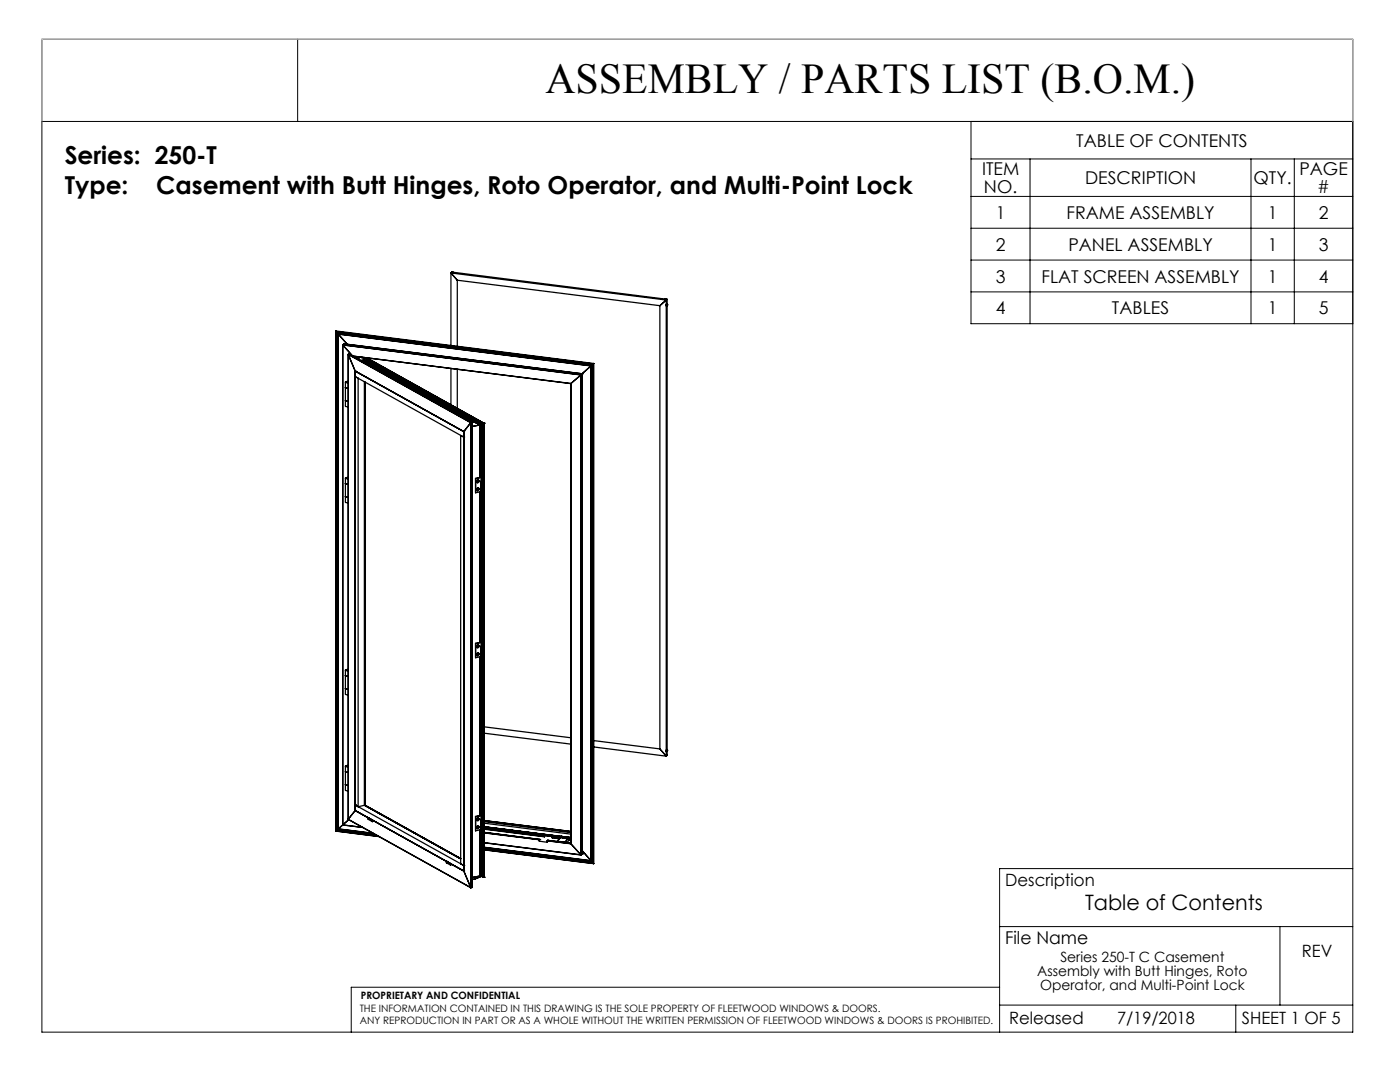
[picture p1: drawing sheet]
<svg xmlns="http://www.w3.org/2000/svg" width="279mm" height="216mm" viewBox="0 0 279 216" stroke-linecap="round" stroke-linejoin="round" font-family="sans-serif">
<g fill="none" stroke="#000" stroke-width=".2">
<path d="M8.4 7.8h261.6v198.2h-261.6zM59.4 7.8v16.4M8.4 24.2h261.6M193.8 24.2v40.4h76.2M193.8 31.7h76.2M193.8 39.2h76.2M205.6 31.7v32.9M249.7 31.7v32.9M258.3 31.7v32.9M193.8 45.5h76.2M193.8 51.9h76.2M193.8 58.2h76.2"/>
<path d="M270 173.3h-70.5v32.7M199.5 184.9h70.5M199.5 197h-129.4v9M255.4 184.9v15.7M199.5 200.6h70.5M246.6 200.6v5.4"/>
</g>
<path d="M8.4 24.2v-16.4h261.6v16.4" fill="none" stroke="#c0c0c0" stroke-width=".2"/>
<g fill="none" stroke="#000" stroke-width=".25">
<path d="M90 54.5l1.3 1.4M90 54.5l43 5.4M90 54.5l.2-.2 42.9 5.4M90 54.5v14.5M90.1 54.4l.2-.1 .2 .2zM90.1 54.4h.5zM90.1 54.4v.1M90.2 54.4h.1M90.2 54.4l.1 .1M90.3 54.4h.1M90.3 54.4l-.1 .1M90.3 54.4h.2"/>
<path d="M90.3 54.4h-.1M90.4 54.4h.1M90.5 54.4h.1M90.5 54.4v.1M91.3 55.9l40.4 5.1M91.3 55.9v13.2M132.6 59.8h.4zM132.6 59.7l.4 .1zM132.6 59.8h.1M132.7 59.8h.2M132.7 59.8h.1M132.8 59.8h.1"/>
<path d="M132.8 59.7v.1M132.8 59.7h.1M132.9 59.8h.1M133 59.9l-1.3 1.1M133 59.9v91M133 59.8h.1M133.1 59.7v91l-.1 .2M133.1 59.7l-.1 .2M67 66.1v99.7M67 66v.1M67 66l51.5 6.5M67 66.1l.1 .2"/>
<path d="M67 66.1l51.4 6.5M67.1 66.3h.1M67.1 66.3v99.4M67.1 66.3l51.2 6.4M67.2 66.3l.3 .3M67.2 66.3v99.4M67.5 66.6v.1M67.5 66.6v98.8M67.5 66.6l50.5 6.4M67.5 66.7l1.8 2M68.4 68.8h.1M68.4 68.8v95.8"/>
<path d="M68.4 68.8l1.9 2.2M68.4 68.8l47.5 6M68.7 68.6h.1M68.7 68.6l47.5 6M68.7 68.6l-.3 .2M68.9 77.3l.6 .1zM68.9 79.9l.6 .1zM68.9 76.2v4.9h.6M69.1 76.2v.1M69.2 76.2l.2 .1zM69.4 76.2l-.3 .1h.4M69.4 76.2h.1"/>
<path d="M69.4 76.2l.1 .1M69.5 70.7h.1M69.5 76.1l-.6 .1 .6 .1M69.5 70.7v92.8M69.5 70.7l24.4 13.6M69.5 70.7l1.4 3.3M69.7 70.7h.1M69.7 70.7l24.5 13.6M69.7 70.7h-.2M70.4 71l43.5 5.6M70.4 71v.1M70.9 74h.1"/>
<path d="M70.9 74v87.7M70.9 74l21.6 12.1M70.9 74l21.7 12.1M71.2 71.5h.1M71.3 71.4h-.2l.1 .1M71.3 71.4v.1M71.3 71.4l-.1 .1M71.3 71.2v.3M71.4 71.2v.4M71.5 71.2v.5M71.6 71.2v.5M72.3 71.3v.8l.5-.1"/>
<path d="M72.6 71.3v.7M72.7 71.3v.7M72.7 76.2v84.5M72.8 72h.1M72.8 76.2v84.5M72.8 72l22.9 12.8M72.8 72l23.2 12.9M72.8 71.4v.6M72.9 76.3v84.4M73.2 72v.2M73.2 72l22.9 12.7M73.2 72l.1 .2"/>
<path d="M73.2 71.9v.1M73.2 71.9l22.9 12.8M73.2 71.5h.1M73.2 71.5v.4M73.2 71.5l23.3 13M73.2 71.5l.2 .4M73.3 72.2h.1M73.3 72.2l22.7 12.6M73.3 72.2v.1M73.3 71.5h.1M73.3 71.5l23.3 13M73.3 71.5h-.1"/>
<path d="M73.4 71.9h.1M73.4 71.9l22.9 12.8M73.4 71.9h-.2M73.4 72.3v.1M73.5 72.3v.1M73.6 72.4v.1M90 73.5v7.3M91.3 73.7v7.8M113.9 76.5v.1M113.9 76.5v91.9M115.9 74.8h.1M115.9 74.8v95.8"/>
<path d="M116.2 74.6h.1M116.2 74.6v95.8M116.2 74.6l-2.3 1.9M118 73l-1.8 1.6M118 73v98.8M118.3 72.7h.1M118.3 72.7l-.3 .3M118.3 72.7v99.4M118.3 72.7v99.5M118.4 72.6l-.1 .1M118.4 72.6v99.7M118.5 72.5l-.1 .1"/>
<path d="M118.5 72.5v99.8M131.7 61v88.4M133 61h.1M133 60.9h.1M133 60.8h.1M133 60.6l.1 .3-.1 .2zM133 60.6h.1M133 60.8l.1 .1M133.1 60.6v.2l-.1 .3zM133.1 61h-.1M133.1 60.9h.1M133.1 60.8h.1"/>
<path d="M133.1 60.8v-.1l-.1 .3M133.1 60.7l-.1 .1M133.1 60.9v.1M133.1 60.7v.1M133.1 60.8l-.1 .1M68.9 96.5l.6 .1zM68.9 99.1l.6 .1zM68.9 95.4v4.8l.6 .1M69.1 95.4h.1M69.2 95.4h.2zM69.4 95.3l-.3 .1h.4M69.4 95.3l.1 .1"/>
<path d="M69.4 95.3v.1M69.4 95.4h.1M69.5 95.3l-.6 .1 .6 .1M92.5 87.2h.1M92.5 86.1h.1M92.5 86.1v87.7M92.5 87.2l-.6-.3v85.5l.6 .3M92.5 87.2l-21.6-12.1 .6 .4v85.5M93.9 84.3h.1M93.9 84.3v92.8M93.9 84.3l-1.3 1.8M94.2 84.3l.1 .3"/>
<path d="M94.2 84.3h.1M94.2 84.3v92.8M94.2 84.3h-.3M94.3 84.6h-.1M94.3 84.6v92M94.9 95.5h.1M94.9 95.5v2.8M95.2 96l.1 .1M95.2 96.1h.1M95.2 97.6h.1M95.2 97.6l.1 .2M95.2 97.6l.2 .2"/>
<path d="M95.3 97.7h.1M95.3 96.1l.1 .1M95.3 96.2h.1M95.3 97.8h.1M95.3 97.6v.1M95.3 96.1v.1M95.3 97.7v.1M95.4 95.8h.1M95.4 97.6l.1 .1M95.4 97.5h.1M95.4 95.8v.2M95.4 95.9l-.2 .1"/>
<path d="M95.4 96l.1 .1M95.4 96.1h-.1M95.4 95.9h.1M95.4 96.1h.1M95.4 97.5l-.1 .1M95.4 97.6h.1M95.4 97.6l-.1 .1M95.4 97.6v.1M95.4 96.1v.1M95.4 97.7v.1M95.4 96.2h.1M95.4 97.8h.1"/>
<path d="M95.4 97.7h.1M95.4 97.4v.2M95.4 97.4l.1 .2M95.4 96v.1M95.4 97.4v.1M95.5 96h.1M95.5 96.1h-.1M95.5 97.6v.1M95.7 84.8h.1M95.7 84.8v10.5M95.7 98.1v30.1M95.7 84.8l.3 .2"/>
<path d="M95.7 85.1l.2 .1M95.7 84.8l-1.4 .3M95.7 85l.3 .2M95.8 85.2v10M95.8 85.2h.1M95.8 98.1v30.1M95.9 85.2v10M95.9 98.1v30.1M96 85.2h-.1M96 85.2v10M96 98.1v30.1M96 97.8l.1 .4"/>
<path d="M96 96.1v.1M96 97.8h.1M96 96.1v1.7M96 97.8l.2 .4M96 84.8h.1M96 84.8v10.4M96 96.2v1.6M96 85.1v.1M96.1 95.3h.1M96.1 98.1h.1M96.1 95.3v.5M96.1 98.1v30.6"/>
<path d="M96.1 95.3l-1.2 .2M96.1 98.1l-1.2 .2M96.1 84.7v10.5M96.1 95.3v.4M96.1 98.1v30.5M96.1 95.3l.2 .1M96.1 84.7l-.1 .1M96.1 95.6l-.1 .5M96.1 95.6h.1M96.1 98.2h.1M96.1 84.7h.1M96.1 98.2v30"/>
<path d="M96.2 95.7l-.2 .5M96.2 98.2h.1M96.2 95.7v2.5M96.2 98.2l.2 .1M96.2 95.6v.1M96.2 95.6v2.6M96.3 95.4l-.2 .2M96.3 84.7h.1M96.3 95.4h.1M96.3 95.4l.1 .1M96.3 84.7h-.2M96.3 84.7v10.6"/>
<path d="M96.3 98.3v29.9M96.4 95.5l-.2 .1M96.4 95.4l-.4-.2-1.1 .3M96.4 95.4v.1M96.4 95.4v2.9M96.5 98.2l-.1 .1M96.5 84.5v90.5M96.5 84.5l-.2 .2M96.5 84.5h.1M96.6 84.5h.1M96.6 84.5v90.5M68.9 134.8l.6 .1h-.4z"/>
<path d="M68.9 137.4l.6 .1zM68.9 133.7v4.8l.6 .1M69.1 133.7h.3zM69.1 133.7h.1M69.4 133.6l-.3 .1h.4M69.4 133.6l.1 .1M69.4 133.6v.1M69.4 133.7h.1M69.5 133.6l-.6 .1 .6 .1M94.9 128.4l1.1-.2h.2l.2 .2M94.9 128.4v2.8M94.9 128.4h.1"/>
<path d="M95.2 130.6h.1M95.2 129h.1M95.2 130.6l.1 .1M95.2 129l.2 .2M95.2 129l.2 .1M95.3 129h.1M95.3 130.6h.1M95.3 130.7h.1M95.3 130.5v.1M95.3 129.2h.1M95.3 128.9v.1M95.3 129.1h.1"/>
<path d="M95.3 129v.2M95.4 130.4h.1M95.4 128.8h.1M95.4 130.4v.1M95.4 130.5h-.1M95.4 130.5l.1 .1M95.4 130.6l-.1 .1M95.4 130.5h.1M95.4 130.6h.1M95.4 129h.1M95.4 128.9h-.1M95.4 128.9h.1"/>
<path d="M95.4 129h-.1M95.4 128.8v.1M95.4 129v.1M95.4 130.6v.1M95.4 130.7h.1M95.4 129.1v.1M95.5 130.5v.1M95.5 128.9v.1M95.5 130.6h-.1M95.5 130.6h.1M95.5 129h.1M95.7 131.1v31.6"/>
<path d="M95.8 131.1v31.6M95.9 131.1v31.6M96 131.1v31.6M96 130.7l.1 .4M96 129v1.7M96 129v.1M96 130.7h.1M96 130.7l.2 .4M96 129.1v1.6M96.1 131h.1M96.1 131l-.1 31.7M96.1 131l-1.2 .2"/>
<path d="M96.1 131.1v31.6M96.1 128.6l-.1 .4M96.1 131.1h.1M96.1 131.1l.2 .1v31.6M96.1 128.6h.1M96.2 128.6l-.2 .5M96.2 128.6v2.5M96.2 131.1v.1M96.2 131.2h.2M96.2 128.6v2.6M96.2 128.6h.1M96.3 128.3l-.2 .3"/>
<path d="M96.3 128.3h.1M96.3 128.3l.1 .1M96.3 128.3l-.2-.1-1.2 .2M96.3 131.2v31.6M96.4 128.4l-.2 .2M96.4 128.4v2.8M96.4 128.4h.1M96.5 131.2h-.1M68.9 154l.6 .1zM68.9 156.6l.6 .1zM68.9 152.9v4.8l.6 .1M69.1 152.9h.3z"/>
<path d="M69.1 152.9h.1M69.4 152.8l-.3 .1h.4M69.4 152.8h.1M69.4 152.9h.1M69.5 152.8l-.6 .1 .2 .1h.4M96.6 146.3l17.3 2.2M96.6 145l17.3 2.2M118.5 149l14.5 1.9M118.5 147.8l13.2 1.6M131.7 149.4l1.3 1.5M133 149.9v.1M133 149.6h.1v.4z"/>
<path d="M133 149.8h.1M133 149.6h.1l-.1 .4zM133 149.8l.1 .1M133 149.6l.1 .3zM133 149.7h.1M133 149.7l.1 .1M133.1 149.7h.1M133.1 149.5l-.1 .1M133.1 149.7v.1M133.1 149.7l-.1 .1M67 165.8l8.6 1.1M67 165.8h.1"/>
<path d="M67.1 165.7l-.1 .1M67.1 165.7l8.2 1.1M67.2 165.7h-.1M67.2 165.7l8 1M67.5 165.4l-.3 .3M67.5 165.4l7 .9M67.5 165.4h.1M67.5 165.4l6.9 .9M68.4 164.6h.1M68.4 164.6l4 .5M69.5 163.5h.1M69.5 163.5l24.4 13.6"/>
<path d="M69.6 163.5l-2.1 1.9M70.9 160.6h.1M70.9 161.7h.1M70.9 161.7l21.6 12.1M70.9 160.6l.6 .4M70.9 160.6l21.6 12.1M70.9 161.7l-1.4 1.8M70.9 161.7l2.6 1.5M72.7 160.7h.1M72.7 160.7l19.2 10.7M72.7 160.7l-1.2 .3M72.8 160.7l19.1 10.6"/>
<path d="M73.5 163.2h.1M73.5 163.2v.3M73.6 163.4h.1M73.6 163.3v.1M73.6 163.4l-.1 .1M73.6 163.3l.8 .4-.1 .3-.8-.5M73.6 163.3l.7 .4-.7-.4M73.6 163.2v.1M89.1 171.9h.1M89.1 171.9v.3M89.1 172.2l.9 .4v-.2M89.2 172.1h.1"/>
<path d="M89.2 172h.1M89.2 172v.1M89.2 171.9l.8 .5M89.2 172l.8 .4M89.2 172.1l-.1 .1M89.2 171.9v.1M90 172.4l2.6 1.4M92.5 172.7h.1M92.5 173.8h.1M92.6 173.8l1.3 3.3M93.9 177.1h.1M94.2 177.1h.1"/>
<path d="M94.2 177.1h-.3M94.3 176.6l-.1 .2M94.3 176.6h-.1M94.9 175.3v.1M94.9 175.4l-.6 .1M94.9 162.9v2.9M94.9 162.9h.1M94.9 175.3l-.6 .2M95.2 163.5h.1M95.2 163.5l.2 .2M95.2 163.5l.1 .1M95.3 163.5h-.1"/>
<path d="M95.3 165.2l.1 .1M95.3 163.6l.1 .1M95.3 163.3h.1M95.3 165l-.1 .2h.2M95.3 164.9h.1M95.3 163.3v.1M95.3 164.9v.1M95.3 163.4l-.1 .1M95.3 163.4h.1M95.3 165h.1M95.4 163.5l-.1 .1M95.4 165.1l-.1 .1"/>
<path d="M95.4 163.4h.1M95.4 163.5h.1M95.4 165h.1M95.4 165.1h.1M95.4 163.3h-.1M95.4 164.9h-.1M95.4 163.3v.1M95.4 164.9v.1M95.4 163.6v.1M95.4 163.6h-.1M95.4 165.1v.2M95.4 165l.1 .1"/>
<path d="M95.5 163.4h.1M95.5 163.5l-.1 .1M95.5 163.4l-.1 .1M95.5 163.4v.1M95.5 165.1h-.1M95.5 165v.1M95.5 163.5h-.1M95.5 163.5h.1M95.5 165.1h.1M95.7 174.8h.1M95.7 173.8h.1M95.7 165.6v9.2"/>
<path d="M95.7 174.2l.3 .2-.3-.1M95.7 174l.3 .1M95.7 174.8l-1.4 .3M95.7 173.9l.3 .1M95.7 174.6h.1M95.7 174.3l.3 .2M95.7 174.2l.3 .1M95.8 173.7h.1M95.8 173.8h-.1M95.8 165.6v8.2M95.8 173.7l.2 .1M95.9 173.7l.1 .1"/>
<path d="M95.9 165.6v8.1M95.9 174.6h-.2M96 173.8v.1M96 165.6v8.2M96 165.2l.1 .4M96 163.6v1.6M96 163.6h.1M96 165.2h.1M96 165.2l.2 .5M96 174.5h.1M96 174.5l.1 .2M96.1 162.7h.1"/>
<path d="M96.1 165.6h.1M96.1 174.9h.1M96.1 162.7v.5M96.1 165.5l-.1 9M96.1 174.9l-1.2 .5M96.1 162.7l-1.2 .2M96.1 165.6l-1.2 .2M96.1 174.8v.1M96.1 174.7h.1M96.1 174.8l.4 .2M96.1 174.7l-.4-.2 .4 .2M96.1 162.7v.4"/>
<path d="M96.1 165.6v9.3M96.1 162.7l.2 .1M96.1 174.9l-1.2 .4M96.1 163.1l-.1 .5M96.1 163.1h.1M96.1 165.6l.1 .1M96.1 165.6v9.1M96.2 163.1l-.2 .5M96.2 165.7h.1M96.2 163.1v2.6M96.2 165.7h.2M96.2 163.1h.1"/>
<path d="M96.3 162.9l-.2 .2M96.3 174.7h.1M96.3 162.9h.1M96.3 174.7h-.2M96.3 165.7v9M96.3 162.8v.1M96.3 174.7l.2 .3M96.4 162.9l-.2 .2M96.4 162.9l-.4-.2-1.1 .2M96.4 162.9v2.8M96.4 162.9h.1M96.5 165.7h-.1"/>
<path d="M96.5 175h.1M96.6 175h.1M96.6 164.3l17.3 2.1M96.6 163.9l17.3 2.2M96.6 168.2l19.3 2.4M96.6 166.1l11.1 1.4M96.6 169.5l21.8 2.8M96.6 169.6l21.9 2.7M96.6 165.1l15.3 1.9M96.6 165l17.3 2.1M96.6 163.7l17.3 2.2M96.6 165.4l12 1.5"/>
<path d="M96.6 165.2l12.1 1.6M96.6 165.2l15.2 1.9M96.6 169.1l21.3 2.6M96.6 169.4l21.7 2.7M96.6 169.1l21.4 2.7M96.6 169.4l21.7 2.8M96.6 165.3l12 1.5M96.6 166.2l11 1.4M96.6 168.1l19.3 2.5M96.6 165.5l12 1.5M96.6 166.2l11 1.3M96.6 163.8l17.3 2.2"/>
<path d="M107.6 167.5v.1M107.6 167.6v.3M107.7 167.5h.1M107.7 167.5l-.1 .4M107.7 167.5h-.1M108.6 166.8v.1M108.6 166.9v.1M108.6 166.8h.1l-.1 .2M109.2 167.7v.1M109.2 167.8v.3l-1.6-.2M109.2 167.8l4.7 .6M109.2 167.7l4.7 .6"/>
<path d="M109.3 167.7h.1M109.3 167.7l4.6 .6M109.3 167.7h-.1M110.2 167l-.1 .1 1.5 .2M110.2 167l1.5 .2M110.2 167h.1M110.2 167l1.6 .1M110.2 167.1l1.4 .3M111.2 167.9h.1M111.3 167.9h.1M111.3 167.9l1.5 .1M111.3 167.9l1.4 .2"/>
<path d="M111.7 167.2l-.5 .7M111.8 167.1l-.1 .1M111.8 167.1l-.5 .8M111.8 167.1l.6 .2M112 166.9h.1M112 166.9l-.3 .3M112 166.9l1.6 .2M112.3 167.2l.2-.1 .4 .1M112.4 167.3h.2M112.4 167.3l-.1-.2 .1-.1 .6 .1-.4 .2M112.4 167.2l.1 .1M112.5 167.2v.1"/>
<path d="M112.5 167.2h.1M112.6 167.1v.2M112.6 167.1v.1M112.6 167.1l-.1 .2M112.6 167.2h.2M112.6 167.2v.1M112.6 167.3l.6 .1M112.6 167.3h.1M112.7 167.2l-.1 .1M112.7 167.3h.1M112.7 167.2v.1M112.7 168.1h.1"/>
<path d="M112.8 167.2h.1M112.8 168.1h.1M112.8 168l-.1 .1M112.8 168.1h-.1M112.8 167.2h-.4M113.2 167.4h.1M113.2 167.4l-.4 .6M113.3 167.4l-.5 .7M113.6 167.1h.1M113.6 167.1l-.4 .3M113.6 167.5h.1M113.6 167.7h.1"/>
<path d="M113.6 167.1v.6M113.6 167.4h.1M113.6 167.3h.3M113.6 167.1l-.3 .3M113.6 167.7l-.6 .5M113.6 167.4v.1M113.6 167.4h.3M113.6 167.6h.1M113.6 167.1l.3 .1-.3-.1M113.6 167.5l.1 .1M113.9 168.3v.1M113.9 168.4l2 2.2"/>
<path d="M115.9 170.6h.1M116.2 170.4h.1M116.2 169.7l1.7 2M116.2 170.4l-.3 .2M117.9 171.7l.1 .1M118 171.8l.3 .3M118.3 172.1v.1M118.3 172.2l.1 .1M118.4 172.3h.1"/>
<circle cx="95.4" cy="96.1" r=".28"/>
<circle cx="95.4" cy="97.7" r=".28"/>
<circle cx="95.4" cy="129" r=".28"/>
<circle cx="95.4" cy="130.6" r=".28"/>
<circle cx="95.4" cy="165.1" r=".28"/>
<circle cx="95.4" cy="163.5" r=".28"/>
</g>
<text font-size="8.5" x="108.8" y="18.5">ASSEMBLY / PARTS LIST (B.O.M.)</text>
<g font-size="4.9">
<text x="12.9" y="32.8">Series: 250-T</text>
<text x="12.9" y="38.8">Type:</text>
<text x="31.2" y="38.8">Casement with Butt Hinges, Roto Operator, and Multi-Point Lock</text>
</g>
<text font-size="4.2" x="216.6" y="181.5">Table of Contents</text>
<g font-size="3.5">
<text x="214.8" y="29.3">TABLE OF CONTENTS</text>
<text x="196" y="35">ITEM</text>
<text x="259.3" y="35">PAGE</text>
<text x="196.4" y="38.5">NO.</text>
<text x="216.6" y="36.8">DESCRIPTION</text>
<text x="250.2" y="36.8">QTY.</text>
<text x="262.9" y="38.5">#</text>
<text x="198.7" y="43.7">1</text>
<text x="212.8" y="43.7">FRAME ASSEMBLY</text>
<text x="253" y="43.7">1</text>
<text x="263.2" y="43.7">2</text>
<text x="198.7" y="50">2</text>
<text x="213.2" y="50">PANEL ASSEMBLY</text>
<text x="253" y="50">1</text>
<text x="263.2" y="50">3</text>
<text x="198.7" y="56.4">3</text>
<text x="207.8" y="56.4">FLAT SCREEN ASSEMBLY</text>
<text x="253" y="56.4">1</text>
<text x="263.2" y="56.4">4</text>
<text x="198.7" y="62.7">4</text>
<text x="221.9" y="62.7">TABLES</text>
<text x="253" y="62.7">1</text>
<text x="263.2" y="62.7">5</text>
<text x="200.6" y="188.4">File Name</text>
</g>
<g font-size="3.4">
<text x="200.6" y="176.8">Description</text>
<text x="259.8" y="191">REV</text>
<text x="201.4" y="204.4">Released</text>
<text x="222.9" y="204.4">7/19/2018</text>
<text x="247.8" y="204.4">SHEET 1 OF 5</text>
</g>
<g font-size="2.8">
<text x="211.6" y="191.9">Series 250-T C Casement</text>
<text x="207" y="194.7">Assembly with Butt Hinges, Roto</text>
<text x="207.6" y="197.5">Operator, and Multi-Point Lock</text>
</g>
<g font-size="2">
<text x="71.8" y="201.9">THE INFORMATION CONTAINED IN THIS DRAWING IS THE SOLE PROPERTY OF FLEETWOOD WINDOWS &amp; DOORS.</text>
<text x="72" y="199.4">PROPRIETARY AND CONFIDENTIAL</text>
<text x="71.8" y="204.4">ANY REPRODUCTION IN PART OR AS A WHOLE WITHOUT THE WRITTEN PERMISSION OF FLEETWOOD WINDOWS &amp; DOORS IS PROHIBITED.</text>
</g>
</svg>
